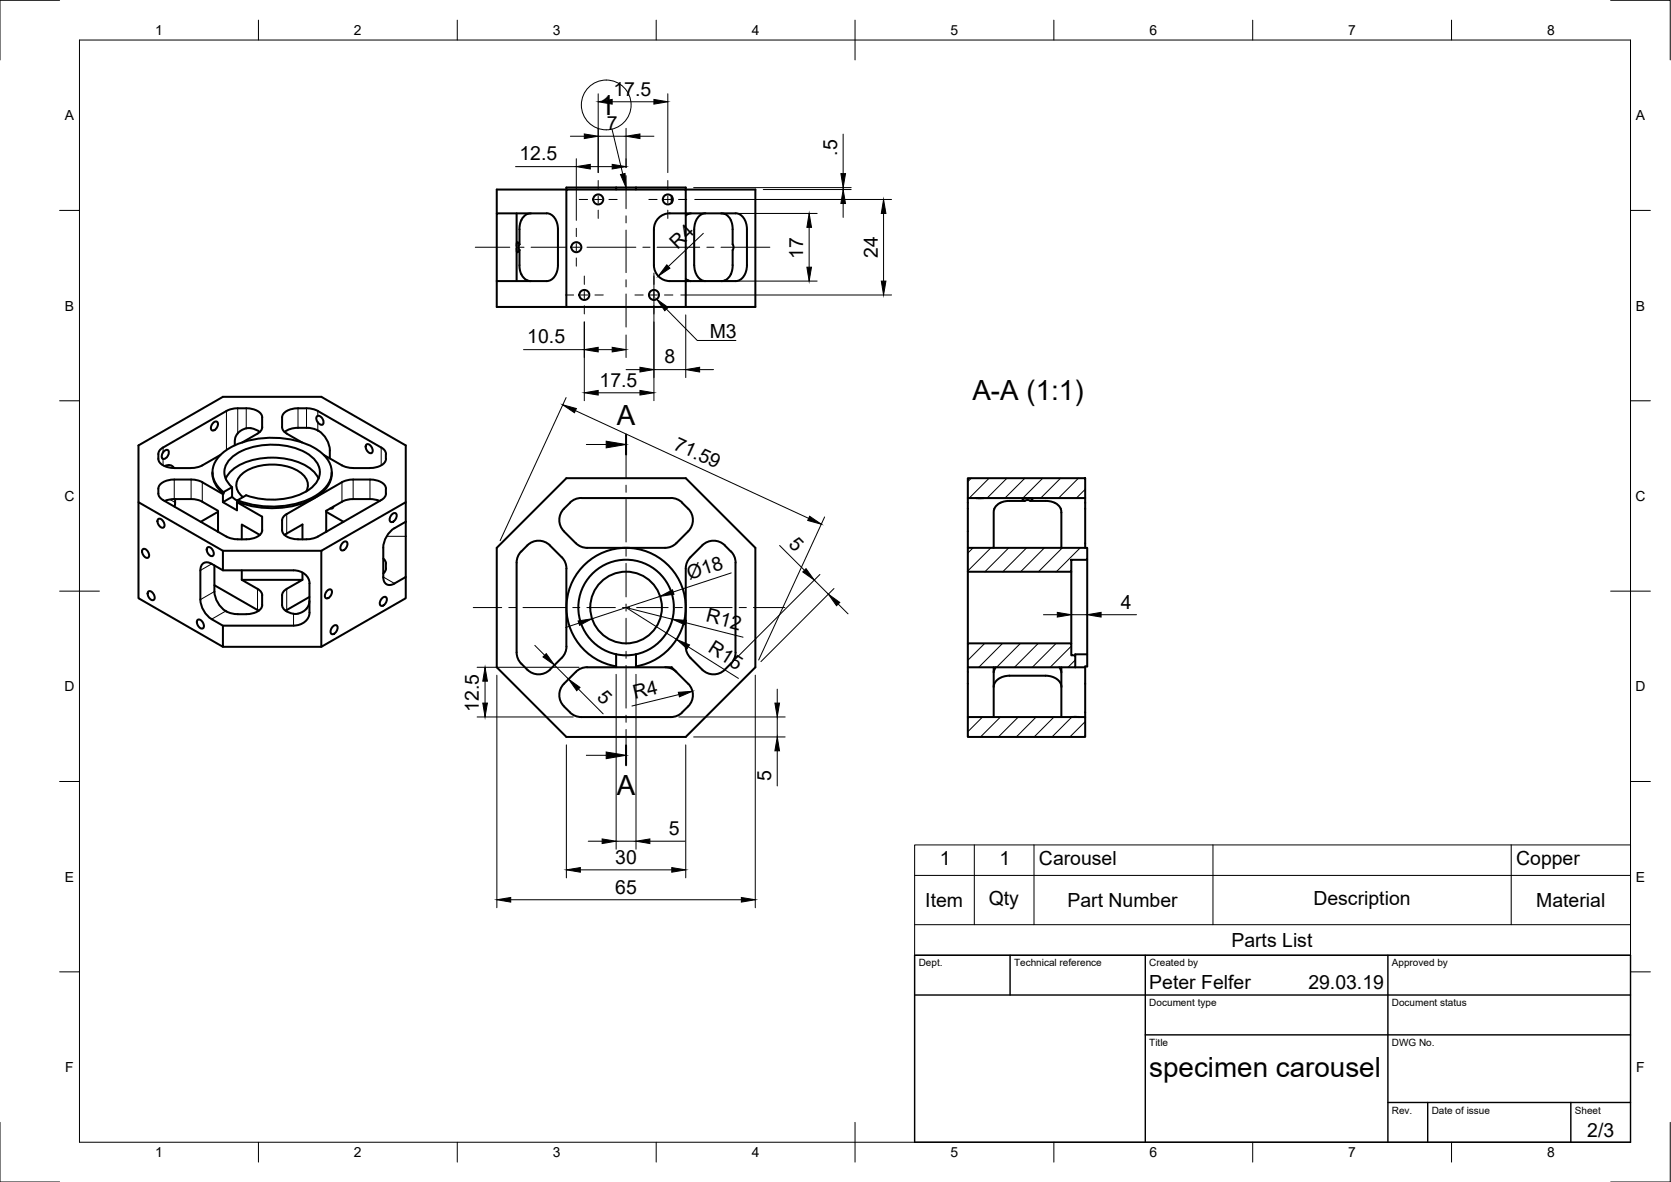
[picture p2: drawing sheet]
<svg xmlns="http://www.w3.org/2000/svg" width="420mm" height="297mm" viewBox="0 0 420 297" stroke-linecap="round" stroke-linejoin="round" font-family="sans-serif">
<!-- layer: Visible -->
<g fill="none" stroke="#000" stroke-width=".51">
<path d="M124.9 53.6h12.6a3.6 3.6 0 0 1 2.8 4v9a3.6 3.6 0 0 1-2.8 4h-12.6zM129.9 53.6v17M132.6 53.8a4.2 4.2 0 0 0-2 3.8v3.8M133.5 53.6l-.9 .2M142.4 47.6h30v29.5h-30zM154.9 47.1h-12.5v.5h-17.5v6M154.9 47.1h5M154.9 47.1v.5M159.9 47.1h12.5v.5h17.5v29.5h-17.5M159.9 47.1v.5M165.6 54.8a3.9 3.9 0 0 1 2.8-1.2h16.6a3.6 3.6 0 0 1 2.8 4v9a3.6 3.6 0 0 1-2.8 4h-16.6a4 4 0 0 1-4-4v-9a4 4 0 0 1 1.2-2.8zM168.9 49.3v1.7"/>
<path d="M173.1 53.8l-.7 .3M173.7 53.6l-.7 .2M177.4 53.6a3.6 3.6 0 0 0-2.8 4l-.1 9a3.6 3.6 0 0 0 2.9 4M181.3 53.6l.9 .2M182.2 53.8a4.2 4.2 0 0 1 2 3.8v3.8a1.26 1.26 0 0 1 0 1.4v4.3l-.5 1.8M124.9 70.6v6.5h17.5M129.9 62.4v.5a.35 .35 0 0 0 .2 .5 .35 .35 0 0 0 .4-.4l.1-.1M130.6 61.4l-.2-.3a.3 .3 0 0 0-.4-.2 .3 .3 0 0 0-.1 .5v.4M130.6 62.9v4.2l.5 1.8M130.6 61.4a1.26 1.26 0 0 0 0 1.4M131.1 68.9l.5 .8 1 .8M132.6 70.5l.9 .1"/>
<path d="M172.4 70.1l1.3 .5M183.8 68.9a2.57 2.57 0 0 1-2.5 1.7M39.8 115.3a2.71 2.71 0 0 0 2.5 2.1l1.5 .2h4.2M41 115.3a1.51 1.51 0 0 0 1.2-2.2 1.43 1.43 0 0 0-1.4 .9l-.1 .9 .3 .4M41.4 117.1a1.64 1.64 0 0 1 2.4 .5M50.9 116.9l-1.3 .5-1.5 .2M53.4 118.7a6.4 6.4 0 0 0 2.8 5.4M53.6 106.2a.65 .65 0 0 1 1.1 0 1.54 1.54 0 0 1-1.4 1.9 1.42 1.42 0 0 1 .3-1.9zM55.4 114.3l-4.5 2.7M59.8 108.9l-.7 1.2-.1 1.8M64.7 109l-3.8 2.2M65.3 108.6a3.9 3.9 0 0 0-5.5 .3"/>
<path d="M65.9 107.3v-2.4a2.71 2.71 0 0 0-2.4-2.1l-4.2-.2-2 .5-17 9.9a2.49 2.49 0 0 0-.5 2.3M65.9 107.3l-.2 .7-.9 1M70.9 107.3l.5 1.1 .7 .6M70.9 107.3v-2.4a2.71 2.71 0 0 1 2.5-2.1l4.2-.2 1.9 .5 16.4 9.4 .7 .5a2.42 2.42 0 0 1 .4 2.3M71.6 108.6l1.4-.8a12 12 0 0 1 4.6-.3 5.7 5.7 0 0 1 5.3 5.7v2M72.1 109l3.8 2.2M79.9 104.5a1.51 1.51 0 0 1 1.2 2.2 1.52 1.52 0 0 1-1.4-.9l-.2-.7 .4-.6M81.4 114.3l4.6 2.7M83.4 118.7a7.3 7.3 0 0 1-4.4 6.5 23.8 23.8 0 0 1-19.3 .9M92.2 111.7a1.45 1.45 0 0 1 1.3 2.1 1.45 1.45 0 0 1-1.3-2.1zM97 115.3a2.71 2.71 0 0 1-2.4 2.1l-1.6 .2h-4.2l-1.5-.2-1.3-.5M34.8 126.2v-14.3l21.2-12.2h24.8l21.2 12.2v14.3"/>
<path d="M36 138a1.45 1.45 0 0 1 1.2 2.2 1.45 1.45 0 0 1-1.2-2.2zM39.9 130.4a1.45 1.45 0 0 1 1.2 2.2 1.45 1.45 0 0 1-1.2-2.2zM44 125.4v.9M44 126.3l-.1 1M48 125.4h-4.7l-1.9 .5M48 120.5l-5 .1a3.2 3.2 0 0 0-3.2 2.2 2.34 2.34 0 0 0 1.2 2.9l15.9 9.2 1.4 .4 1.5 .2a7.3 7.3 0 0 0 5.4-1l.7-.8v-.5v-3.4l-6.3-3.6M48.1 125.4l1.5 .2 1.3 .5M48.1 120.5l1.5 .2 1.3 .5M50.9 126.1l3.9 2.3v5.3M50.9 121.2l5.1 3M52.2 137.5a1.45 1.45 0 0 1 1.3 2.2 1.45 1.45 0 0 1-1.3-2.2zM54.8 128.6l-4.3 2.5"/>
<path d="M54.8 133.5l-.1 .1M56 138.4h24.8M56.2 123.7l2.2-1.3v2.5l-2.4 1.3zM56.2 123.7a5.9 5.9 0 0 1 .1-10.2 22.3 22.3 0 0 1 17.7-2.9 13.4 13.4 0 0 1 8.6 5.3 5.7 5.7 0 0 1-1.7 7.5 20.7 20.7 0 0 1-15.3 3.8 21.9 21.9 0 0 1-5.9-1.5M56.8 120.3a9.5 9.5 0 0 1 6.4-4.6 18.5 18.5 0 0 1 14.5 1.8 6.6 6.6 0 0 1 2.4 2.8M58.3 124.9l1.4 1M58.3 122.4a4.7 4.7 0 0 1 .5-7.9 18.1 18.1 0 0 1 19.1-.1 4.8 4.8 0 0 1-.1 8.6 18.5 18.5 0 0 1-15.9 1.5M61.9 124.5l-2.2 1.2-.1 2.5-3.6-2M65.3 134.4l-4.5-2.6v3.7M71.4 129.7l15-8.7 1.9-.5 5.5 .1a3.2 3.2 0 0 1 3.2 2.2 2.3 2.3 0 0 1-1.2 2.9l-15.9 9.1-1.3 .5-1.5 .2a9 9 0 0 1-5-.7 1.99 1.99 0 0 1-1.2-1.6v-2.4zM71.6 134.5l4.5-2.7v3.7M77 123.5a3.8 3.8 0 0 0-2.1-5.2 13.6 13.6 0 0 0-13.9 .7 3.5 3.5 0 0 0 .1 5.9"/>
<path d="M82 128.6l4.4 2.5M82 133.5l.1 .1M83.8 127.3a.51 .51 0 0 1-.7 .5M86.2 136.4a.65 .65 0 0 1 1.1-.1 1.54 1.54 0 0 1-1.5 2 1.42 1.42 0 0 1 .4-1.9zM95.5 125.9l-1.9-.5-5.8 .1-1.4 .4-4.4 2.5v5.3M98.6 129.2a.65 .65 0 0 1 1.1 0 1.54 1.54 0 0 1-1.5 2 1.42 1.42 0 0 1 .4-2zM99.2 132.7a6.3 6.3 0 0 0-2.8 4.9M102 131.1v13.9l-2.8 1.6a1.72 1.72 0 0 1-2 .2 1.72 1.72 0 0 1-.8-1.8v-7.4M102 131.1v-4.9l-21.2 12.2v24.1l21.2-12.2v-5.3M102 131.1l-2.8 1.6M131.1 138.6l-.9 1.3-.3 1.5v22.6l.3 1.5a8.5 8.5 0 0 0 4.5 3.9 4 4 0 0 0 3.6-1.1M138.3 137.1l3.3 3.3 .7 1.4 .1 1.1"/>
<path d="M138.3 137.1a4 4 0 0 0-5.7 0l-1.5 1.5M142.4 120.2h30l17.5 17.5v30l-17.5 17.5h-30l-17.5-17.5v-30zM170.1 136.5l-1.3 .9-1.6 .3h-19.6l-1.5-.3-1.3-.9M171.5 126.4a5.6 5.6 0 0 1 2.7 4.3 4 4 0 0 1-1.2 2.8l-2.9 3M171.5 126.3l-1.3-.9-1.5-.3-22.6 .1-1.5 .2a8.5 8.5 0 0 0-3.9 4.5 4 4 0 0 0 1.1 3.6l3 3M183.7 138.6a5.6 5.6 0 0 0-4.3-2.7 4 4 0 0 0-2.8 1.2l-3 2.9M183.8 138.6l.6 .8 .5 1.5 .1 23.1-.4 1.5-.8 1.3M243.4 137.7h30v3h-4v3h-26zM243.4 120.2h29.5v5h-29.5zM243.4 125.2v12.5M245.4 125.2h2M257.7 125.9a1.26 1.26 0 0 1 1.4 0"/>
<path d="M258.1 125.2h-.5a.35 .35 0 0 0-.5 .2 .35 .35 0 0 0 .4 .4l.1 .1h-4.2a3.6 3.6 0 0 0-3.5 2.6v9.2M258.7 125.2h.4a.35 .35 0 0 1 .6 .2 .35 .35 0 0 1-.5 .4l-.1 .1h4.2l1.9 .5M265.2 126.3a3.1 3.1 0 0 1 1.7 3.5v7.9M272.9 125.2v12.5M37.4 148.6a1.45 1.45 0 0 1 1.2 2.2 1.45 1.45 0 0 1-1.2-2.2zM49.8 155.7a1.45 1.45 0 0 1 1.2 2.2 1.45 1.45 0 0 1-1.2-2.2zM50.4 143.3v7.4M50.4 143.3a1.72 1.72 0 0 1 .8-1.8 1.72 1.72 0 0 1 2 .2l2.8 1.6h17.8a3.7 3.7 0 0 1 4 3.3v7.3a3.7 3.7 0 0 1-4 3.3h-17.8a9.9 9.9 0 0 1-4.4-3.1l-1-2-.2-1.4M53.9 142.1v6.5a6.3 6.3 0 0 0 3 5.1M53.9 147.1l11.2 6.4M56 143.3v-4.9l-21.2-12.2v24.1l21.2 12.2v-5.3M56.9 153.7l1.4 .5 1.5 .1"/>
<path d="M59.8 154.4h2.1M60.8 143.3v2.4l3.9 2.3 1 .9 .2 .7v2.4a2.66 2.66 0 0 1-2.4 2.2l-1.6 .1M60.8 145.7h15.3l-4.7 2.9-.5 1v2.4a3.2 3.2 0 0 0 3.2 2.3h.3a4.1 4.1 0 0 0 2.7-1.4M76.1 143.9v1.8M77.8 151l-.2 1.2-.5 .8M77.8 150l-6 3.5M82.3 148.4a.65 .65 0 0 1 1.1 0 1.54 1.54 0 0 1-1.4 1.9 1.42 1.42 0 0 1 .3-1.9zM83.7 157.4a.65 .65 0 0 1 1.1 0 1.54 1.54 0 0 1-1.4 1.9 1.42 1.42 0 0 1 .3-1.9zM96.1 150.3a.65 .65 0 0 1 1.1 0 1.54 1.54 0 0 1-1.4 1.9 1.42 1.42 0 0 1 .3-1.9zM96.4 140.4l.3 .3a2.76 2.76 0 0 1 .3 2.5l-.6 .9M142.4 142.9v19.6M173.6 140l-.9 1.3-.3 1.6v19.6l.3 1.5 .9 1.3"/>
<path d="M243.4 143.7v18M269.4 143.7v18M273.4 140.7v26.8h-.5v.2h-2.5M56 162.5h24.8M141.8 171.8a4 4 0 0 0 0 5.7 7.5 7.5 0 0 0 2.8 2.4l1.5 .3h22.6l1.5-.3 1.3-.9M142.4 162.5l-.1 1-.7 1.4-3.3 3.4M147.6 167.7l-1 .1-1.4 .7-3.4 3.3M154.9 164.4v3.3M159.9 164.4v3.3h-12.3M159.9 167.7h9l4.1 4.1M159.9 167.5a15 15 0 0 0 10.1-23 15 15 0 0 0-25.1 0 15 15 0 0 0 10 23M167.2 167.7l1.6 .3 1.3 .8"/>
<path d="M173 171.8a4 4 0 0 1 0 5.7l-1.5 1.5M173.6 165.3l3 3a4 4 0 0 0 5.7 0l1.4-1.5M243.4 161.7h26v3h1v3h-27zM243.4 167.7v12.5M249.9 167.7v12.5M250.4 167.7l-.5 1.3M253.9 169.8h9a3.6 3.6 0 0 1 4 2.8M253.9 169.8a3.6 3.6 0 0 0-4 2.8M266.4 167.7l.5 1.3M266.9 167.7v12.5M272.9 167.7v12.5M273.4 164.4h-3v.3"/>
<path d="M243.4 180.2h29.5v5h-29.5zM269.4 180.2h2"/>
<circle cx="150.4" cy="50.1" r="1.26"/>
<circle cx="167.9" cy="50.1" r="1.26"/>
<circle cx="144.9" cy="62.1" r="1.26"/>
<circle cx="146.9" cy="74.1" r="1.26"/>
<circle cx="164.4" cy="74.1" r="1.26"/>
<circle cx="157.4" cy="152.7" r="12"/>
<circle cx="157.4" cy="152.7" r="9"/>
</g>
<!-- layer: Visible Narrow -->
<g fill="none" stroke="#000" stroke-width=".25">
<path d="M41 112.5v1.2M41 115.3v1.7M56.9 103.3v9.8M59.8 102.6v6.3M61.9 102.6v5M74.9 102.6v4.9M77.1 102.6v4.9M79.9 103.3v1.2M79.9 106.1v2.1M95.8 112.5v4.5M42.7 125.5l1.3 .8M43.8 120.5v4.9"/>
<path d="M48 120.5v4.9M50.9 121.2v4.9M72.1 129.2v4.9M86 121.2v4.9M88.8 120.5v4.9M93 120.5v4.9M97.2 134.8h4.8M53.2 141.7l-2.8 1.6M53.9 148.7l-3.5 2M56.7 153.6l-3.5 2M64.7 148v5.3M72.1 148v5.3"/>
<path d="M73.8 154.2v3M96.4 145l2.8 1.6"/>
</g>
<!-- layer: TitleBlock -->
<path d="M230 240.1h180v46.9h-180zM230 250h180M254 240.1v9.9M288 240.1v46.9M349 240.1v46.9M288 260.1h122M349 277.1h61M359 277.1v9.9M395 277.1v9.9" fill="none" stroke="#000" stroke-width=".36"/>
<!-- layer: Parts Lists -->
<path d="M230 212.3h180v27.8h-180zM230 220h180M245 212.3v20.1M260 212.3v20.1M305 212.3v20.1M380 212.3v20.1M230 232.4h180" fill="none" stroke="#000" stroke-width=".25"/>
<!-- layer: FD_Dimensions -->
<g fill="none" stroke="#000" stroke-width=".25">
<path d="M143.4 34.2h3.5M144.9 39.9v15.5M150.4 23.6v19.8M150.4 34.2h7M153.9 25.6h10.5M157.4 32.2v9.9M160.9 34.2h3.5M167.9 23.6v19.8M212 33.7v9.9M129.6 41.9h15.3M148.4 41.9h5.5M174.4 47.1h39.6"/>
<path d="M174.4 53.6h31.1M174.7 50.1h49.5M176.8 58.6l-8.8 8.4M191.9 47.6h22.1M203.5 57.1v10M212 47.1v.5M212 51.1v3.5M222.2 53.6v17M164.4 68.6v32.1M171.2 74.1h53M172.4 79.1v15.8M174.4 70.6h31.1"/>
<path d="M131.6 87.9h15.3M142.3 99.9l-16.5 36M146.9 80.9v19.8M150.4 98.7h10.5M150.4 87.9h3.5M157.4 84.2v5.7M157.4 92.9h3.5M164.4 92.9h8M175.9 92.9h3.5M144.7 103.2l58.6 27.1M196 137.1l6.3 6.2M207.3 129.9l-16.5 36"/>
<path d="M145.5 156.6l-3.3 1.1M166 149.9l-17.1 5.6M169.1 155.6l-11.7-2.9 12.7 8M172.4 156.5l14.4 3.6M183.9 144l-14.6 4.8M204.7 145.8l3.6 3.5M206.2 144.4l-22.6 22.5M209.7 147.9l-18.4 18.4M210.8 151.8l2.4 2.5M262.4 154.5h3.5M269.4 154.5h4M276.9 154.5h8.9"/>
<path d="M120 167.7h25.6M122 171.2v5.5M124.9 169.7v58.4M134.5 162.2l2.4 2.5M139.4 167.1l3.6 3.6M145.4 173.2l6.3 6.2M154.9 169.5v43.9M159.9 169.5v43.9M170.7 174.5l-11.8 2.9M173.1 162.5l12.6 8M189.9 169.7v58.4M195.4 173.2v3.5"/>
<path d="M120 180.2h24.1M142.4 187.2v33.4M170.7 180.2h26.7M172.4 187.2v33.4M174.4 185.2h23M195.4 180.2v5M195.4 188.7v8.8M145.9 218.6h23M147.9 211.4h3.5M154.9 211.4h5M163.4 211.4h8.8M128.4 226.1h58"/>
</g>
<g fill="#000" stroke="#000" stroke-width=".25">
<path d="M146.9 33.7l3.5 .5-3.5 .6zM150.4 25.6l3.5-.6v1.2zM157.4 34.2l3.5-.5v1.1zM164.4 25l3.5 .6-3.5 .6zM144.9 41.9l3.5-.6v1.2zM153.9 41.3l3.5 .6-3.5 .6zM203.5 53.6l.5 3.5h-1.1zM212 47.6l.6 3.5h-1.2zM211.4 43.6h1.2l-.6 3.5zM222.2 50.1l.6 3.5h-1.2zM167.7 66.6l.7 .8-2.9 2zM202.9 67.1h1.1l-.5 3.5z"/>
<path d="M221.6 70.6h1.2l-.6 3.5zM146.9 98.7l3.5-.6v1.2zM146.9 87.9l3.5-.6v1.1zM153.9 87.3l3.5 .6-3.5 .5zM160.9 98.1l3.5 .6-3.5 .6zM160.9 92.3l3.5 .6-3.5 .6zM172.4 92.9l3.5-.6v1.2zM141.5 101.7l3.4 1-.5 1zM203.6 129.7l2.9 2-3.4-.9zM145.4 156l3.5-.5-3.2 1.6zM166 149.9l3.1-1.7 .4 1.1zM169.1 155.6l3.5 .3-.3 1.1z"/>
<path d="M202.7 142.9l2 2.9-2.9-2.1zM208.3 149.3l2.9 2.1-.9 .8zM265.9 153.9l3.5 .6-3.5 .6zM273.4 154.5l3.5-.6v1.2zM122 167.7l.6 3.5h-1.2zM121.4 176.7h1.2l-.6 3.5zM136.5 165.1l.9-.8 2 2.8zM143 170.7l2.8 2-.8 .9zM170.6 174l3.5-.3-3.3 1.4zM170.1 160.7l3.3 1.4-.6 .9zM194.8 176.7h1.2l-.6 3.5zM195.4 185.2l.6 3.5h-1.2z"/>
<path d="M142.4 218.6l3.5-.6v1.2zM151.4 210.8l3.5 .6-3.5 .6zM159.9 211.4l3.5-.6v1.2zM168.9 218l3.5 .6-3.5 .6zM124.9 226.1l3.5-.6v1.2zM186.4 225.5l3.5 .6-3.5 .6z"/>
</g>
<!-- layer: Smart Centers -->
<g fill="none" stroke="#000" stroke-width=".25">
<path d="M144.9 57.4v2.1M145.6 50.1h2.1M149.5 50.1h1.8M150.4 45.4v2.1M150.4 49.2v1.8M150.4 52.8v2.1M153.1 50.1h2.1M157.4 44.1v8.4M157.4 54.2v1.8M157.4 57.8v10.7M163.2 50.1h2M167 50.1h1.8"/>
<path d="M167.9 45.4v2.1M167.9 49.2v1.8M167.9 52.8v2.1M170.6 50.1h2.1M119.5 62.1h8.7M130 62.1h1.8M133.5 62.1h8.7M142.2 74.1h2M144 62.1h1.8M144.9 61.2v1.8M144.9 64.8v2.1M146 74.1h1.8"/>
<path d="M146.9 69.4v2.1M146.9 73.2v1.8M146.9 76.8v2.1M147.6 62.1h12.3M149.6 74.1h2.1M157.4 70.3v1.8M157.4 73.9v8.3M159.7 74.1h2M161.6 62.1h1.8M163.5 74.1h1.8M164.4 69.4v2.1M164.4 73.2v1.8"/>
<path d="M164.4 76.8v2.1M165.2 62.1h10.7M167.1 74.1h2.1M177.7 62.1h1.8M181.3 62.1h12.3M157.4 111.7v8.4M157.4 121.9v1.8M157.4 125.5v10.7M157.4 138v1.8M119 152.7h7.2M127.9 152.7h1.8M131.5 152.7h10.7"/>
<path d="M144 152.7h1.8M147.6 152.7h7.1M156.5 152.7h1.8M157.4 141.6v8.4M157.4 151.8v1.8M157.4 155.4v6.5M160.1 152.7h7.9M169.8 152.7h1.8M173.4 152.7h10.7M185.9 152.7h1.8M189.4 152.7h8M157.4 163.7v1.7"/>
<path d="M157.4 167.2v10.8M157.4 179.7v1.8M157.4 183.3v6.5"/>
</g>
<!-- layer: Border -->
<g fill="none" stroke="#000" stroke-width=".25">
<path d="M15 .1h-15v15M20 10.1h390v276.9h-390zM65 5.1v5M115 5.1v5M165 5.1v5M215 5.1v10M265 5.1v5M315 5.1v5M365 5.1v5M405 .1h15v15M15 52.9h5M410 52.9h5"/>
<path d="M15 100.7h5M410 100.7h5M15 148.6h10M405 148.6h10M15 196.4h5M410 196.4h5M15 244.2h5M410 244.2h5M0 282.1v14.9h15M65 287v5M115 287v5M165 287v5"/>
<path d="M215 282.1v9.9M265 287v5M315 287v5M365 287v5M420 282.1v14.9h-15"/>
</g>
<!-- layer: Leaders -->
<path d="M165.1 75.2l2.9 2.1-.8 .8z" fill="#000" stroke="#000" stroke-width=".25"/>
<path d="M167.6 77.7l7.7 7.9h9.7" fill="none" stroke="#000" stroke-width=".25"/>
<!-- layer: Hatching -->
<g fill="none" stroke="#000" stroke-width=".25">
<path d="M244.2 120.2l-.8 .8M244.7 137.7l-1.3 1.3M248.7 120.2l-5 5M249.2 137.7l-5.8 5.8M253.2 120.2l-5 5M253.6 137.7l-6 6M257.7 120.2l-5 5M258.1 137.7l-6 6M262.2 120.2l-5 5M262.6 137.7l-6 6M266.7 120.2l-5 5M267.1 137.7l-6 6"/>
<path d="M271.1 120.2l-5 5M271.6 137.7l-6 6M272.9 123l-2.3 2.2M273.4 140.4l-.3 .3M247.6 161.7l-4.2 4.2M252.1 161.7l-6 6M256.6 161.7l-6 6M261.1 161.7l-6 6M265.6 161.7l-6 6M269.4 162.4l-5.3 5.3M270.4 165.9l-1.9 1.8M247.1 180.2l-3.7 3.7"/>
<path d="M251.6 180.2l-5.1 5M256.1 180.2l-5.1 5M260.5 180.2l-5 5M265 180.2l-5 5M269.5 180.2l-5 5M272.9 181.3l-3.9 3.9"/>
</g>
<!-- layer: Section Lines -->
<path d="M157.4 109.2v5M157.4 187.3v5" fill="none" stroke="#000" stroke-width=".51"/>
<path d="M147.4 111.7h5M147.4 189.8h5" fill="none" stroke="#000" stroke-width=".25"/>
<path d="M152.4 110.9l5 .8-5 .9zM152.4 189l5 .8-5 .9z" fill="#000" stroke="#000" stroke-width=".25"/>
<!-- layer: Balloons -->
<g fill="none" stroke="#000" stroke-width=".25">
<path d="M153.9 32.5l2.7 11.2"/>
<circle cx="152.4" cy="26.4" r="6.3"/>
</g>
<path d="M156 43.9l1.2-.3 .2 3.5z" fill="#000" stroke="#000" stroke-width=".25"/>
<g font-size="7">
<text x="150.7" y="28.9">1</text>
<text x="244.5" y="100.5">A-A (1:1)</text>
<text x="155.1" y="106.7">A</text>
<text x="155.1" y="199.8">A</text>
<text x="289" y="270.6">specimen carousel</text>
</g>
<g font-size="4.9">
<text x="154.2" y="24">17.5</text>
<text x="152.5" y="32.7">7</text>
<text x="130.6" y="40.3">12.5</text>
<text x="210.5" y="39.1" transform="rotate(-90 210.5 39.1)">.5</text>
<text x="170.4" y="62.7" transform="rotate(-43 170.4 62.7)">R4</text>
<text x="202" y="65" transform="rotate(-90 202 65)">17</text>
<text x="220.7" y="64.8" transform="rotate(-90 220.7 64.8)">24</text>
<text x="132.6" y="86.3">10.5</text>
<text x="178.5" y="84.9">M3</text>
<text x="167.1" y="91.3">8</text>
<text x="150.7" y="97.1">17.5</text>
<text x="169.1" y="112.7" transform="rotate(25 169.1 112.7)">71.59</text>
<text x="198.1" y="136.9" transform="rotate(45 198.1 136.9)">5</text>
<text x="173.3" y="145.7" transform="rotate(-18 173.3 145.7)">Ø18</text>
<text x="281.8" y="153">4</text>
<text x="177.3" y="156.2" transform="rotate(14 177.3 156.2)">R12</text>
<text x="177.8" y="163.7" transform="rotate(32 177.8 163.7)">R15</text>
<text x="120.4" y="178.9" transform="rotate(-90 120.4 178.9)">12.5</text>
<text x="149.9" y="175.4" transform="rotate(45 149.9 175.4)">5</text>
<text x="159.6" y="175.7" transform="rotate(-14 159.6 175.7)">R4</text>
<text x="193.9" y="196.2" transform="rotate(-90 193.9 196.2)">5</text>
<text x="168.2" y="209.8">5</text>
<text x="154.7" y="217">30</text>
<text x="236.3" y="217.3">1</text>
<text x="251.3" y="217.3">1</text>
<text x="261.2" y="217.4">Carousel</text>
<text x="381.2" y="217.4">Copper</text>
<text x="154.7" y="224.6">65</text>
<text x="232.7" y="227.9">Item</text>
<text x="248.6" y="227.5">Qty</text>
<text x="268.4" y="227.9">Part Number</text>
<text x="330.2" y="227.5">Description</text>
<text x="386.3" y="227.9">Material</text>
<text x="309.6" y="237.9">Parts List</text>
<text x="289" y="248.5">Peter Felfer</text>
<text x="329" y="248.5">29.03.19</text>
<text x="399.1" y="285.7">2/3</text>
</g>
<g font-size="3.5">
<text x="39" y="8.8">1</text>
<text x="89" y="8.8">2</text>
<text x="139" y="8.8">3</text>
<text x="189" y="8.8">4</text>
<text x="239" y="8.8">5</text>
<text x="289" y="8.8">6</text>
<text x="339" y="8.8">7</text>
<text x="389" y="8.8">8</text>
<text x="16.3" y="30.2">A</text>
<text x="411.3" y="30.2">A</text>
<text x="16.3" y="78">B</text>
<text x="411.3" y="78">B</text>
<text x="16.2" y="125.9">C</text>
<text x="411.2" y="125.9">C</text>
<text x="16.2" y="173.7">D</text>
<text x="411.2" y="173.7">D</text>
<text x="16.3" y="221.6">E</text>
<text x="411.3" y="221.6">E</text>
<text x="16.4" y="269.4">F</text>
<text x="411.4" y="269.4">F</text>
<text x="39" y="290.8">1</text>
<text x="89" y="290.8">2</text>
<text x="139" y="290.8">3</text>
<text x="189" y="290.8">4</text>
<text x="239" y="290.8">5</text>
<text x="289" y="290.8">6</text>
<text x="339" y="290.8">7</text>
<text x="389" y="290.8">8</text>
</g>
<g font-size="2.5">
<text x="231" y="242.9">Dept.</text>
<text x="255" y="242.9">Technical reference</text>
<text x="289" y="242.9">Created by</text>
<text x="350" y="242.9">Approved by</text>
<text x="289" y="252.8">Document type</text>
<text x="350" y="252.8">Document status</text>
<text x="289" y="262.9">Title</text>
<text x="350" y="262.9">DWG No.</text>
<text x="350" y="279.9">Rev.</text>
<text x="360" y="279.9">Date of issue</text>
<text x="396" y="279.9">Sheet</text>
</g>
</svg>
